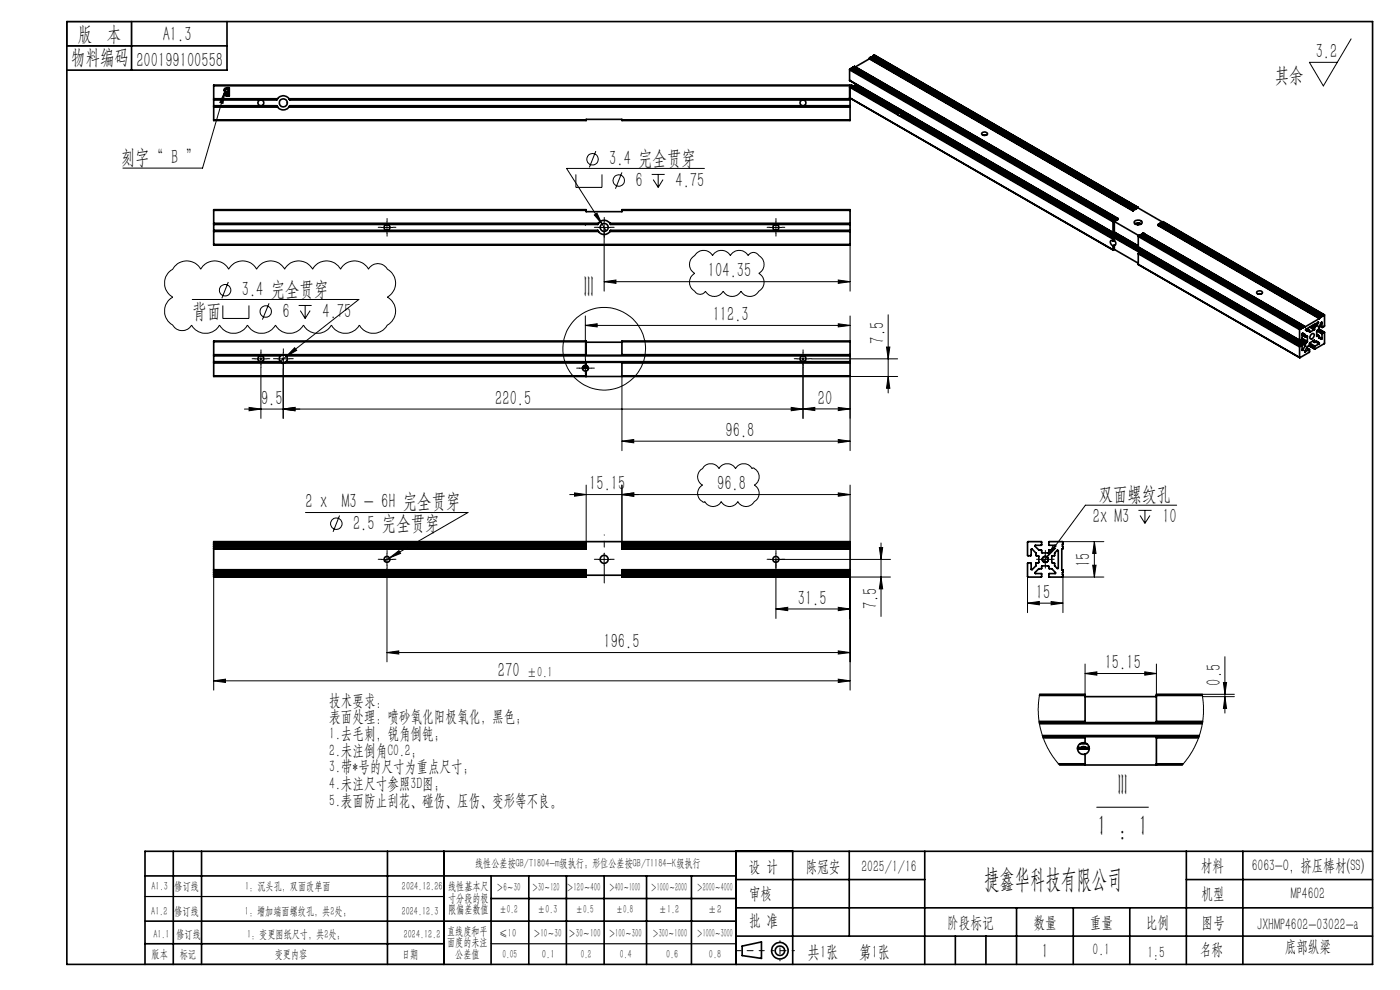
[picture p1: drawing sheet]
<svg xmlns="http://www.w3.org/2000/svg" width="297mm" height="210mm" viewBox="0 0 297 210" stroke-linecap="round" stroke-linejoin="round" font-family="sans-serif">
<g fill="none" stroke="#000" stroke-width=".21">
<path d="M47.7 19.4l-4.7 16.3h-16.9M47.7 19.4l-.4 2.5-.7-.1zM286.6 8.2l-5.9 10-2.9-5h5.9M122.2 37v2.7h5.5v-2.7M126.4 32.1l-1.4 3.4M131.9 36.6l-1.3 3.4M138.3 37h2.7M138.6 38.1l1 1.6M139.6 37v2.7M140.7 38.1l-1.1 1.6M149.4 35.7h-29.2l8.4 13.3M35.8 57.7l.9-.6a3.4 3.4 0 0 1 5.9 0 3.4 3.4 0 0 1 5.9 0 3.4 3.4 0 0 1 5.9 0 3.4 3.4 0 0 1 6 0 3.4 3.4 0 0 1 5.9 0 3.4 3.4 0 0 1 5.9 0 3.4 3.4 0 0 1 6 0 2.26 2.26 0 0 1 4 0 3.4 3.4 0 0 1 0 5.9 3.4 3.4 0 0 1 0 6 3.4 3.4 0 0 1-6 0 3.4 3.4 0 0 1-5.9 0 3.4 3.4 0 0 1-5.9 0 3.4 3.4 0 0 1-5.9 0 3.4 3.4 0 0 1-6 0 3.4 3.4 0 0 1-5.9 0 3.4 3.4 0 0 1-6 0 2.29 2.29 0 0 1-3.9 0 3.4 3.4 0 0 1 0-6 3.4 3.4 0 0 1-.9-5.3z"/>
<path d="M48.4 59.8l-1.3 3.5M80.9 48.3h2.5M82.1 47v2.5M126.1 45.6l.5-.4 1.1 2.3zM126.9 48.3h2.5M128.2 59.8l2.5-.4v.7zM128.2 47v14.8M128.2 59.8h52.1M147.8 53.7a2.16 2.16 0 0 1 3.4 .5 2.18 2.18 0 0 1 3.7 0 2.18 2.18 0 0 1 3.8 0 1.39 1.39 0 0 1 2.4 .1 2.14 2.14 0 0 1-.1 3.7 2.24 2.24 0 0 1-.1 3.9 2.14 2.14 0 0 1-3.7-.1 2.14 2.14 0 0 1-3.8 0 2.14 2.14 0 0 1-3.8 0 1.39 1.39 0 0 1-2.4-.1 2.14 2.14 0 0 1 .2-3.7 2.24 2.24 0 0 1 .1-4zM163.3 48.3h2.5M164.6 47v2.5M177.8 59.4l2.5 .4-2.5 .3z"/>
<path d="M180.3 52v9.8M40.8 63.5h35.3l-15.4 12.1M47.3 64.8v2.7h5.5v-2.7M54.1 76.1h2.5M55.4 74.9v2.5M55.4 78v10.8M57.1 64.3l-1.4 3.5M58.8 76.1h2.5M60.1 74.9v13.9M60.7 75.6l-1.3 1.1M62.5 73.8l.4 .5-2.2 1.3zM63.4 64.8h2.7"/>
<path d="M63.7 65.9l1 1.6M64.7 64.8v2.7M65.8 65.9l-1.1 1.6M122.9 78.1h2.5M124.2 69l2.5-.3v.6zM124.2 67v9.2M124.2 76.9v2.5M124.2 69h56.1M131.9 79.9v15.7M169.1 76.1h2.5M170.4 74.9v13.9M172.2 76.1h18.2"/>
<path d="M177.8 68.7l2.5 .3-2.5 .3zM180.3 67v5.3M188.1 73.6h.7l-.4 2.5zM188.4 79.9l.4 2.5h-.7zM188.4 66.8v16.6M190.4 79.9h-10.1v15.7M51.9 86.8h118.5M52.8 86.4l2.6 .4-2.6 .3zM60.1 86.8l2.5-.4v.7zM131.9 93.6l2.5-.4v.7zM131.9 93.6h48.4M149.4 98.9a2 2 0 0 1 3.1 .5 2 2 0 0 1 3.5 0 2 2 0 0 1 3.5 0l.1-.1a1.94 1.94 0 0 1 1.5 1.7 1.94 1.94 0 0 1-1.1 1.9 2.1 2.1 0 0 1-.1 3.7 1.96 1.96 0 0 1-3.4-.2 2 2 0 0 1-3.5 0 1.97 1.97 0 0 1-3.5 0l-.1 .1a1.95 1.95 0 0 1-1.4-1.7 1.95 1.95 0 0 1 1-1.9 2.07 2.07 0 0 1 .2-3.7z"/>
<path d="M167.9 86.4l2.5 .4-2.5 .3zM170.4 86.7l2.5-.3v.7zM170.4 86.7h9.9M177.8 93.2l2.5 .4-2.5 .3zM177.8 86.4l2.5 .3-2.5 .4zM64.8 108.7h34.5l-16.7 9.6M72 109.4l-1.3 3.4M80.9 118.7h2.5M82.1 117.4v2.5M82.6 118.3l2-1.5 .4 .6zM82.6 118.3l-1 .7M120.9 104.9h59.4"/>
<path d="M121.9 104.6l2.5 .3-2.5 .4zM124.4 102.9v12M126.9 118.7h2.5M128.2 117.4v2.5M131.9 104.9l2.5-.3v.7zM131.9 102.9v12M163.3 118.7h25.6M164.6 117.4v13.8M177.8 104.6l2.5 .3-2.5 .4zM180.3 102.9v12M186.5 116.2h.8l-.4 2.5zM186.9 115.2v15.6"/>
<path d="M220.5 118.7h2.5M221.8 117.4v2.5M222.1 118.1l-.7 1.1M223.3 115.9l.6 .4-1.8 1.8zM225.4 114.9h8.8M231.8 119.9h.7l-.3 2.5zM232.2 114.9l.3 2.5h-.7zM232.2 114.9v7.5M241.5 108.3h2.8M241.9 109.4l1 1.6M242.9 108.3v2.7M243.9 109.4l-1 1.6"/>
<path d="M249.6 107.2h-19.3l-8.2 10.9M45.3 122.4v24M82.1 138.4l2.5-.3v.6zM82.1 120.5v19.9M82.1 138.4h98.2M164.6 129.2l2.5-.4v.7zM164.6 129.2h15.7M177.8 128.8l2.5 .4-2.5 .3zM177.8 138.1l2.5 .3-2.5 .3zM186.9 122.4l.4 2.5h-.8zM188.9 122.4h-8.6v24M218 127.9l2.5-.3v.7z"/>
<path d="M218 122.3v7.7M218 127.9h7.5M223 127.6l2.5 .3-2.5 .4zM225.4 122.4h8.8M225.5 121.3v8.7M259.9 139.3v12M45.3 144.4l2.5-.3v.7zM45.3 144.4h135M177.8 144.1l2.5 .3-2.5 .4zM220.6 147.3l-.3 2.1v2.2l.6 3.7 1.4 3.4 1.1 1.8 1.4 1.8M230.2 142.9l2.5-.4v.7zM230.2 140.9v6.4"/>
<path d="M230.2 142.9h15.1M242.9 142.5l2.4 .4-2.4 .3zM245.3 140.9v6.4M255.1 147.8h6.8M259.5 144.8h.7l-.3 2.5zM259.9 147.8l.3 2.5h-.7zM261.9 147.3h-6.9l.3 2.2v2l-.6 3.8-.6 1.7-1.1 2.3-1.1 1.6-1.1 1.4M232.7 171.2h10.9"/>
<circle cx="125.7" cy="33.8" r="1.22"/>
<circle cx="131.3" cy="38.3" r="1.2"/>
<circle cx="47.8" cy="61.6" r="1.21"/>
<circle cx="56.4" cy="66.1" r="1.2"/>
<circle cx="128.2" cy="74" r="8.8"/>
<circle cx="71.3" cy="111.1" r="1.22"/>
</g>
<g fill="none" stroke="#000" stroke-width=".35">
<path d="M14.2 4.6h277v200h-277zM14.2 9.7h34M27.9 4.6v10.3M45.3 18.2v-.1h135v.1M45.3 18.2v2.7M45.3 18.2h135M47.6 18.8l.3-.1 .7-.1v1.8h-.5a.44 .44 0 0 1-.5-.3 .44 .44 0 0 1 .3-.6l-.3-.2zM47.9 18.9l.5-.1v.6l-.6-.1zM48 19.6h.4v.6l-.5-.1-.1-.3zM48.2 4.6v10.3h-34M180.2 17l.1 .1M180.2 17l55.9 32.3"/>
<path d="M180.2 14.8l55.9 32.3M180.2 14.8v2.2M180.2 18.5v2.2M180.2 18.5l55.9 32.2M180.3 14.6l-.1 .2M180.3 18.3l-.1 .2M180.3 18.3l10.2 5.9M180.3 14.6l55.9 32.3M180.3 18.2v2.7M180.6 14.5h.1M180.6 14.5l55.9 32.3M180.6 14.5l-.3 .1"/>
<path d="M180.7 18.1h.1M180.7 18.1l10.2 5.9M180.7 18.1l-.4 .2M180.9 14.4l55.9 32.3M180.9 14.4l-.2 .2M180.9 14.3v.1M180.9 14.3l55.9 32.3M181 14.3h-.1M181 14.3l55.9 32.2M181.3 14.1h.1M181.3 14.1l-.3 .2M181.3 14.1l55.8 32.3"/>
<path d="M181.3 14.1l55.9 32.2M181.4 18.2l55.6 32.1M181.4 18.2l-.1 .2M181.5 18.1l-.1 .1M181.5 18.1l95.4 55.1M181.5 17.8v.3M184.4 12.5l-3 1.7M184.4 12.5l55.9 32.2M184.5 12.4l-.1 .1M184.5 12.3l55.8 32.2M184.5 12.3v.1M184.5 12.4l55.8 32.3"/>
<path d="M184.5 12.2v.1M184.5 12.2l55.9 32.3M184.8 12.1h.1M184.8 12.1l55.9 32.2M184.8 12.1l-.3 .1M185.1 12h.1M185.1 12l55.9 32.2M185.1 12l-.2 .1M185.2 11.9l55.9 32.3M185.2 11.9h.1M185.2 11.8v.1M185.2 11.8l55.9 32.3"/>
<path d="M185.5 11.7l55.9 32.2M185.5 11.7l55.8 32.2M185.5 11.7l-.3 .1M45.3 22.6v.1M45.3 20.9v.2M45.3 25.4v.2h79.1v-.2M45.3 21.1v.1M45.3 22.4h13.4l.1 .2M45.3 22.4v.2M45.3 21.2v1.2M45.3 22.7v2.7M45.3 22.7h13.6"/>
<path d="M45.3 25.4h79.1M45.3 22.6h13.5M45.3 21.1h13.5M45.3 20.9h13.6M58.8 22.6l.1 .1M58.8 21.1l-.1 .1h-13.4M58.9 22.7a1.48 1.48 0 0 0 2.4 0M58.9 20.9l-.1 .2M58.9 20.9a1.48 1.48 0 0 1 2.4 0M61.3 20.9l.1 .2M61.3 22.7h119M61.3 20.9h119"/>
<path d="M61.4 22.6l-.1 .1M61.4 21.1l.1 .1h118.8M61.4 22.6h118.9M61.4 21.1h118.9M124.4 25.4h7.5M131.9 25.4v.2h48.4v-.2M131.9 25.4h48.4M180.2 20.7l.1 .1M180.2 20.7l55.9 32.3M180.3 20.9v.2M180.3 22.6v.1M180.3 22.4h-118.8l-.1 .2"/>
<path d="M180.3 22.4v.2M180.3 21.1v.1M180.3 21.2v1.2M180.3 22.7v2.7M190.5 24.2l.4-.2 .5 .3M190.5 23l.4 .2M190.5 24.2l.2 .3h.3M191 24.5l45.2 26.1M191.4 24.3l84.7 48.9M191.4 24.3l84.8 48.9M191.4 24.3l-.4 .2M208.3 28.2a.69 .69 0 0 1 1.2 .3 .66 .66 0 0 1-.7 .2 .66 .66 0 0 1-.5-.5z"/>
<path d="M209.1 28.6l-.6 .1M45.3 49v.1M45.3 47.4v.1M45.3 51.8v.2h135v-.2M45.3 44.6v-.1h79.1v.1M45.3 47.5v.1M45.3 48.9h81.5l.1 .1M45.3 48.9v.1M45.3 44.6v2.8M45.3 47.6v1.3M45.3 49.1v2.7M45.3 49.1h81.7"/>
<path d="M45.3 51.8h135M45.3 49h81.6M45.3 47.4h81.7M45.3 47.5h81.6M45.3 44.6h79.1M123.8 47.5l.4 .1 .4-.1M124.4 44.6v.3h7.5v-.3M126.9 49l.1 .1M126.9 47.5l-.1 .1h-81.5M127 49.1a1.48 1.48 0 0 0 2.4 0M127 47.4l-.1 .1M127 47.4a1.48 1.48 0 0 1 2.4 0"/>
<path d="M129.4 47.4l.1 .1M129.4 49.1h50.9M129.4 47.4h50.9M129.5 49l-.1 .1M129.5 47.5v.1h50.8M129.5 49h50.8M129.5 47.5h50.8M131.9 44.6v-.1h48.4v.1M131.9 44.6h48.4M180.3 49v.1M180.3 47.4v.1M180.3 48.9h-50.8v.1"/>
<path d="M180.3 48.9v.1M180.3 47.5v.1M180.3 44.6v2.8M180.3 47.6v1.3M180.3 49.1v2.7M236.1 47.1l.1 2.2M236.1 51.1a.34 .34 0 0 0-.5 0 .34 .34 0 0 0 0 .5l.5 .5M236.1 52.1l.1 .9M236.1 50.7v.4M236.2 46.9l-.1 .2M236.2 50.6l-.1 .1M236.2 49.3l5.3 3.1"/>
<path d="M236.2 51.1h-.1M236.4 49.2l5.1 3M236.4 51a.54 .54 0 0 1 .3 .5 .54 .54 0 0 1-.3 .5M236.4 47l39.4 22.8M236.4 50.5l-.2 .1M236.4 50.5l5.4 3-.3 .2M236.4 47v2.2M236.4 50.5v.5M236.4 52v.9M236.4 52.9l5.1 2.9M236.4 49.2l-.2 .1M236.4 51l-.3 .1"/>
<path d="M236.4 52l-.3 .1M236.4 52.9l-.2 .1M236.5 46.8l-.3 .1M236.5 46.8h.1M236.8 46.7l-.3 .1M236.8 46.6v.1M236.8 46.6h.1M236.9 46.5l-.1 .1M237 50.3l.3 .2M237 50.3l-.3 .1M237.1 46.4l.1 .1M237.1 46.4l-.2 .1"/>
<path d="M237.2 46.5h.1M237.2 50.4l-.1 .3M237.2 46.5l-.8 .5M237.3 50.5l.1 .3M237.3 50.5l39.6 22.8M240.3 44.7h.1M240.3 44.5v.2M240.4 44.5h-.1M240.7 44.3h.1M240.7 44.3l-.3 .2M240.7 46.9a.95 .95 0 0 1 1.6 .4 .99 .99 0 0 1-1.7-.1zM240.7 44.4h.1"/>
<path d="M240.7 44.3v.1M240.8 47.5a1.33 1.33 0 0 1 1.3 0M240.9 47.4l.5 .3M241 44.2l-.3 .2M241.1 44.2h-.1M241.1 44.1v.1M241.3 43.9l.1 .2M241.3 43.9l-.2 .2M241.4 44.1l-1.1 .6M241.4 44.1l5.2 3M241.4 47.3l.5 .3M241.5 52.4l34.2 19.8"/>
<path d="M241.5 56.1l34.2 19.8M241.5 50.2l34.2 19.7M241.5 50.2v2.2M241.5 53.8v2.3M241.5 53.8l34.2 19.8M241.5 56.1l34.2 19.7M241.5 53.7v.1M241.5 53.7l34.3 19.7M241.6 47.3l.4 .2M241.8 49.9l-.3 .3M241.8 49.9h.1M241.8 49.9l34.2 19.7"/>
<path d="M242.1 49.8l-.2 .1M242.1 49.8l34.3 19.7M242.2 49.7l-.1 .1M242.2 49.7h.1M242.2 49.7l34.2 19.8M242.2 49.6v.1M242.2 49.6l34.2 19.8M242.5 49.5h.1M242.5 49.5l34.3 19.7M242.5 49.5l-.3 .1M245.7 47.8l34.2 19.8M245.7 47.7l34.2 19.7"/>
<path d="M245.7 47.8l34.2 19.7M245.7 47.7v.1M245.7 47.6v.1M245.7 47.6l34.3 19.7M246 47.4l34.3 19.8M246 47.4l34.2 19.8M246 47.4l-.3 .2M246.4 47.3l-.3 .2M246.4 47.3l34.2 19.8M246.4 47.3h.1M246.4 47.2l34.2 19.8M246.4 47.3l34.2 19.7"/>
<path d="M246.4 47.2v.1M246.5 47.2h-.1M246.5 47.2l34.2 19.7M246.7 47.1l34.3 19.7M246.7 47.1l-.2 .1M246.7 47.1l34.2 19.7M45.3 75.2v.1M45.3 76.9v.1M45.3 72.5v-.2h79.1v.2M45.3 79.7v.2h135v-.2M45.3 75.3v.2M45.3 76.7v.2"/>
<path d="M45.3 72.5v2.7M45.3 75.5v1.2M45.3 77v2.7M45.3 75.2h79.1M45.3 75.3h14.4M45.3 72.5h79.1M45.3 79.7h79.1M45.3 77h79.1M45.3 76.9h14.4M45.3 75.5h14.2M45.3 76.7h14.2M59.5 76.7l.2 .2"/>
<path d="M59.5 75.5a.82 .82 0 0 0 0 1.2M59.7 75.3h.8M59.7 76.9h.8M59.7 75.3l-.2 .2M60.5 75.3l.2 .2M60.5 75.3h119.8M60.5 76.9h119.8M60.7 76.7l-.2 .2M60.7 75.5a.82 .82 0 0 1 0 1.2M60.7 75.5h119.6M60.7 76.7h119.6M123.6 78.1h1.2"/>
<path d="M123.6 78h.4M123.8 77.6h.8M124 78l.2 .1M124 78h.4M124.2 78.1h.1M124.4 75.2v.1M124.4 77.5a.62 .62 0 0 0-.8 .6 .62 .62 0 0 0 .8 .6M124.4 76.9v.1M124.4 79.7v.2M124.4 77.5a.62 .62 0 0 1 .4 .6 .62 .62 0 0 1-.4 .6M124.4 78l-.2 .1M124.4 72.5v2.7"/>
<path d="M124.4 77v.5M124.4 78.7v1M124.4 72.6h7.5M124.4 78h.4M131.9 75.2v.1M131.9 76.9v.1M131.9 72.5v-.2h48.4v.2M131.9 79.7v.2M131.9 72.5v2.7M131.9 77v2.7M131.9 75.2h48.4M131.9 72.5h48.4"/>
<path d="M131.9 79.7h48.4M131.9 77h48.4M180.3 75.2v.1M180.3 76.9v.1M180.3 76.7v.2M180.3 75.3v.2M180.3 72.5v2.7M180.3 75.5v1.2M180.3 77v2.7M266.6 61.9a.62 .62 0 0 1 .7-.2 .62 .62 0 0 1 .5 .5 .71 .71 0 0 1-1.2-.2zM266.9 62.4h.6M267.4 62.3l.1 .1"/>
<path d="M275.7 72.2h.1M275.7 69.9v2.3M275.7 73.6v2.2M275.8 73.4l-.1 .2M275.8 69.8l-.1 .1M275.8 72.2l1.1 .7M275.9 72.1l1.1 .6M276 69.6l-.2 .2M276 69.7h.1M276 69.6v.1M276.1 73.2l.1 .1M276.1 73.2l-.3 .2"/>
<path d="M276.2 71.9l1.1 .7M276.2 73.3v1h.2M276.2 71.1l.8 .4M276.2 71l.7 .4M276.2 71.7l1.2 .7M276.2 74.1l.2 .2M276.3 70.7l.6 .4M276.4 69.5l-.3 .2M276.4 69.5h.1M276.4 69.4v.1M276.7 69.2l.1 .1M276.7 69.2l-.3 .2"/>
<path d="M276.8 69.3v.1M276.8 74.6h.1M276.9 73.3l-.5 1M276.9 73.2v.1M276.9 71.1l-.6-.4-.1 1.2-.4 .3M276.9 71.1v.3M276.9 72.9v.3M277 70l.4 .2M277 72.7l-.1 .2M277.2 69.8l.5 .3M277.2 73.8l.5 .3M277.2 69.7l.6 .4"/>
<path d="M277.2 73.8l.6 .3M277.3 71.3l.1 .1M277.3 71.3l-.4 .1M277.3 72.6l-.3 .1M277.4 72.4l-.1 .2M277.4 71.4v1M277.7 73.3l1.2 .7M277.7 70.1l.1 .3M277.7 73.3l-.3 .2-.6 1 .1 .1M277.7 74.1v.6l-2 1.1M277.7 70.1l-.3 .1M277.7 74.1l-.8 .5"/>
<path d="M277.8 70.4l.1 .1M277.8 69.4l1 .5M277.8 73l1.1 .6M277.8 72.8l1.1 .6M278 69.3l.9 .5M278.1 71a.38 .38 0 0 1 .6-.2 .38 .38 0 0 1 0 .6 .51 .51 0 0 1-.3 .4 .51 .51 0 0 1-.5-.1zM278.2 69.1l.7 .4M278.4 69l.5 .3M278.5 72.4l.4 .2M278.5 72.3l.4 .3M278.8 72.2h.1M278.8 72.2l-1 .5-.1 .6"/>
<path d="M278.8 69.9l-.9 .6M278.8 68.9l.5 .3M278.8 68.8l.5 .3M278.9 69.8l-.1 .1M278.9 74h.1M278.9 72.6h.1M278.9 69.5v.3M278.9 72.2v.4M278.9 73.6v.4M278.9 69.3v.2M278.9 73.4v.2M278.9 72.6l.4-.2 .6 .3-.1 .2"/>
<path d="M279.1 72.5l.7 .4M279.3 69.2l-.4 .1M279.3 69.1v.1M279.3 71.3h.1M279.3 70.9l.4 .3M279.3 71l.4 .2M279.3 70.2l1.2 .6M279.5 70.1l1.1 .6M279.5 68.4l.2 .1M279.7 68.5l-.1-.2-2.6 1.6 .4 .3M279.7 71.2l.1 .5 .5 .3 .2-.2M279.7 68.5l-.4 .6"/>
<path d="M279.7 71.2l-.3 .1M279.8 69.8l-.5 .4v1.1M279.8 69.8l1.2 .7M279.8 71.4l.7 .4M279.8 72.9l-.9 .5M279.9 69.1l.6 .4M279.9 67.6l-3.1 1.8M279.9 67.5v.1M279.9 67.4v.1M279.9 69.1l.6 .3M280 67.3l-.1 .1M280.2 67.2h.1"/>
<path d="M280.2 67.2l-.2 .1M280.3 67.2h.1M280.4 68.4h.1M280.5 68.4h-.2l-.5 1v.4M280.5 68.4v1M280.5 70.8v1M280.6 70.7l-.1 .1M280.6 67.1l-.3 .1M280.6 67h.1M280.7 66.9l-.1 .1M280.9 66.8l.1 2.4-.5 .2M280.9 70.5l.1 2.3-2.1 1.2"/>
<path d="M280.9 66.8l-.2 .1M280.9 70.5l-.3 .2M45.3 115v-.1h135v.1M45.3 115.3v.1M45.3 115.9h.1M45.3 116.4h.1M45.3 115.4v.1M45.3 115.8v.1M45.3 115h79.1M45.3 115.3h79.1M45.3 115v.3M45.3 115.5v.3"/>
<path d="M45.3 115.9v.5M45.3 116.4v4.5M45.3 115.4h79.1M45.3 116.4h79.1M45.3 115.9h79.1M45.3 115.5h79.1M45.3 115.8h79.1M124.4 114.9v.1M124.4 115.3v.1M124.4 115.9h.1M124.4 116.4h.1M124.4 115.4v.1"/>
<path d="M124.4 115.8v.1M124.4 116.4h-79.1M124.4 115v.3M124.4 115.5v.3M124.4 115.9v.5M131.9 114.9v.1M131.9 115.3v.1M131.9 115.9h.1M131.9 116.4h.1M131.9 115.4v.1M131.9 115.8v.1M131.9 116.4h48.4"/>
<path d="M131.9 115h48.4M131.9 115.3h48.4M131.9 115v.3M131.9 115.5v.3M131.9 115.9v.5M131.9 115.4h48.4M131.9 115.9h48.4M131.9 115.5h48.4M131.9 115.8h48.4M180.3 115.3v.1M180.3 115.9h.1M180.3 116.4h.1"/>
<path d="M180.3 115.4v.1M180.3 115.8v.1M180.3 115v.3M180.3 115.5v.3M180.3 115.9v.5M180.3 116.4v4.5M218 114.9h2.9v.8h-1.3l-.1 .1 .8 .9h.6l.2 .6h1.4l.1-.6h.5l.8-.9v-.1l-1.4-.1v-.7h3v1.5h-.3v4.5h.3l-.1 1.5h-2.8v-.7h1.3v-.2l-.7-.8-.6-.1-.2-.6h-1.3l-.2 .6h-.5l-.8 .9v.2h1.3v.7h-2.9v-3h.7l.1 1.4 .1 .1 .8-.9v-.5l.7-.2v-1.3l-.7-.2v-.5l-.7-.8h-.2v1.3l-.8 .1zM224.3 116.7l.2 .1-.1 3.8-.6-.5-.1-.7-.6-.1v-1.3l.6-.1 .1-.6zM45.3 120.9v.1M45.3 121.3v.1M45.3 121.9h.1M45.3 122.3v.1h79.1v-.1"/>
<path d="M45.3 121.8v.1M45.3 121.4v.1M45.3 120.9h.1M45.3 121v.3M45.3 121.5v.3M45.3 121.9v.4M45.3 122.3h79.1M45.3 121.9h79.1M45.3 121.3h79.1M45.3 121h79.1M45.3 121.4h79.1M45.3 120.9h79.1"/>
<path d="M45.3 121.8h79.1M45.3 121.5h79.1M124.4 120.9v.1M124.4 121.3v.1M124.4 121.9h.1M124.4 121.8v.1M124.4 121.4v.1M124.4 120.9h.1M124.4 121v.3M124.4 121.5v.3M124.4 121.9v.4M124.4 122h7.5"/>
<path d="M131.9 122.3v.1h48.4v-.1M131.9 121.9h.1M131.9 121.3v.1M131.9 120.9v.1M131.9 121.8v.1M131.9 121.4v.1M131.9 120.9h.1M131.9 121v.3M131.9 121.5v.3M131.9 121.9v.4M131.9 122.3h48.4M131.9 121.9h48.4"/>
<path d="M131.9 121.3h48.4M131.9 121h48.4M131.9 121.4h48.4M131.9 120.9h48.4M131.9 121.8h48.4M131.9 121.5h48.4M180.3 121.9h.1M180.3 121.3v.1M180.3 120.9v.1M180.3 121.8v.1M180.3 121.4v.1M180.3 120.9h.1"/>
<path d="M180.3 121v.3M180.3 121.5v.3M180.3 121.9v.4M220.5 153h9.7M220.5 153.3h34.6M220.5 147.5h9.7M220.5 153.5h34.6M220.6 147.3h9.6v.2M221.2 156h33.2M221.2 156.3h33.2M221.3 156.5h8.9M228.6 158.8h2.5"/>
<path d="M228.6 158.5h.9M229.1 157.8h1.5M229.5 158.5l.1 .2 .2 .1M229.5 158.5a.41 .41 0 0 1 .7 0M229.8 158.8h.1M230.2 153v.3M230.2 157.6a1.25 1.25 0 0 0-1.6 1.2 1.25 1.25 0 0 0 1.6 1.2M230.2 156.3v.2M230.2 157.6a1.25 1.25 0 0 1 .9 1.2 1.25 1.25 0 0 1-.9 1.2M230.2 158.5v.2l-.4 .1M230.2 147.5v5.5M230.2 156.5v1.1"/>
<path d="M230.2 160v2M230.2 147.8h15.1M230.2 158.5h.9M245.3 153v.3M245.3 156.3v.2M245.3 153h9.8M245.3 147.5h9.8M245.3 147.5v5.5M245.3 156.5v5.5M245.3 156.5h8.9M255 147.3h-9.7v.2M224.5 162h5.7"/>
<path d="M224.8 162.3h26M230.2 162v.3M245.3 162v.3M245.3 162h5.7M30.8 195.4h125.4M30.8 185.8h125.4M36.8 180.6v24M42.8 180.6v24M82.2 180.6v24M94.2 180.6v24M104.2 185.8v18.8M104.2 190.6h52"/>
<path d="M112.2 185.8v18.8M120.2 185.8v18.8M128.2 185.8v18.8M137.2 185.8v18.8M146.7 185.8v18.8M156.2 180.6v24M156.2 186.6h40M156.2 198.6h135M156.2 192.6h135M168.2 180.6v24M180.2 180.6v18M196.2 180.6v24"/>
<path d="M202.7 198.6v6M209.2 198.6v6M215.7 192.6v12M227.7 192.6v12M239.7 192.6v12M251.7 186.6h39.5M251.7 180.6v24M263.7 180.6v24M291.2 180.6h-260.4v24M30.8 200.2h63.4M157.4 200.7l4.1-.9v3.5l-4.1-.6z"/>
<circle cx="55.3" cy="21.8" r=".63"/>
<circle cx="60.1" cy="21.8" r=".86"/>
<circle cx="170.3" cy="21.8" r=".62"/>
<circle cx="82.1" cy="48.2" r=".62"/>
<circle cx="128.2" cy="48.2" r=".84"/>
<circle cx="164.6" cy="48.2" r=".62"/>
<circle cx="55.3" cy="76.1" r=".62"/>
<circle cx="170.3" cy="76.1" r=".63"/>
<circle cx="82.1" cy="118.7" r=".63"/>
<circle cx="128.2" cy="118.7" r=".85"/>
<circle cx="164.6" cy="118.7" r=".62"/>
<circle cx="221.7" cy="118.6" r=".61"/>
<circle cx="221.7" cy="118.7" r=".64"/>
<circle cx="165.5" cy="201.7" r="1.74"/>
<circle cx="165.5" cy="201.7" r="1"/>
</g>
<g fill="none" stroke="#fff" stroke-width=".21">
<path d="M54.6 22a.75 .75 0 0 1 .7-.9 .75 .75 0 0 1 .8 .8 .75 .75 0 0 1-1 .6M169.6 22a.75 .75 0 0 1 .7-.9 .75 .75 0 0 1 .8 .8 .75 .75 0 0 1-1 .6M208.2 28.1a.82 .82 0 0 1 1.4 .4 .81 .81 0 0 1-.8 .3 .81 .81 0 0 1-.7-.6zM81.4 48.4a.74 .74 0 0 1 .6-.9 .74 .74 0 0 1 .8 .8 .74 .74 0 0 1-.9 .7M163.9 48.4a.75 .75 0 0 1 .6-.9 .75 .75 0 0 1 .8 .8 .75 .75 0 0 1-.9 .7M235.5 51a.81 .81 0 0 1 .9 .4 .81 .81 0 0 1-.1 .9 .97 .97 0 0 1-.8-1.3zM54.6 76.3a.75 .75 0 0 1 .7-.9 .75 .75 0 0 1 .8 .8 .75 .75 0 0 1-1 .6M123.5 78.3a.76 .76 0 0 1 .6-1 .76 .76 0 0 1 .9 .9 .76 .76 0 0 1-1 .6M169.6 76.3a.75 .75 0 0 1 .7-.9 .75 .75 0 0 1 .8 .8 .75 .75 0 0 1-1 .6M266.6 61.8a.82 .82 0 0 1 1.3 .4 .91 .91 0 0 1-1.4-.2zM278.2 70.8h.1a.42 .42 0 0 1 .6 .1 .42 .42 0 0 1-.1 .6l-.2 .2a.45 .45 0 0 1-.7 .3 .45 .45 0 0 1 0-.8zM81.4 118.8a.74 .74 0 0 1 .6-.9 .74 .74 0 0 1 .8 .8 .74 .74 0 0 1-.9 .7"/>
<path d="M163.9 118.8a.75 .75 0 0 1 .6-.9 .75 .75 0 0 1 .8 .8 .75 .75 0 0 1-.9 .7M221 118.8a.75 .75 0 0 1 .7-.9 .75 .75 0 0 1 .8 .8 .75 .75 0 0 1-1 .7M228.4 159.2a1.51 1.51 0 0 1 1.3-1.9 1.51 1.51 0 0 1 1.7 1.6 1.51 1.51 0 0 1-2 1.3"/>
</g>
<path d="M162.1 201.7h-6" fill="none" stroke="#000" stroke-width=".21" stroke-dasharray="15.2 1.3 1.3 1.3" stroke-dashoffset="14.1"/>
<path d="M168.5 201.7h-4.8" fill="none" stroke="#000" stroke-width=".21" stroke-dasharray="15.2 1.3 1.3 1.3" stroke-dashoffset="14.7"/>
<path d="M165.5 199.6v4.2" fill="none" stroke="#000" stroke-width=".21" stroke-dasharray="15.2 1.3 1.3 1.3" stroke-dashoffset="15"/>
<path d="M14.2 4.6h13.7v5.1h-13.7zM30.8 190.2h63.4M30.8 204.6h63.4M104.2 200.2h52" fill="none" stroke="#000" stroke-width=".25"/>
<g fill="none" stroke="#000" stroke-width=".21" stroke-dasharray="15.2 1.3 1.3 1.3">
<path d="M80.9 48.2h-.7M82.1 47v-.7M82.1 49.5v.6M83.4 48.2h.6M126.9 48.2h-.8M128.2 47v-.9M128.2 49.5v.8M129.4 48.2h.9M163.4 48.2h-.7M164.6 47v-.7M164.6 49.5v.6M165.9 48.2h.6"/>
<path d="M54.1 76.1h-.6M55.4 74.8v-.6M55.4 77.3v.7M56.6 76.1h.6M58.9 76.1h-.9M60.1 74.8v-.8M60.1 77.3v.9M61.4 76.1h.8M123 78.1h-.7M124.2 76.8v-.6M124.2 79.3v.7M125.5 78.1h.6"/>
<path d="M169.1 76.1h-.6M170.4 74.8v-.6M170.4 77.3v.7M171.6 76.1h.6M80.9 118.6h-.7M82.1 117.4v-.6M82.1 119.9v.6M83.4 118.6h.6M126.9 118.6h-.8M128.2 119.9v3.8M129.4 118.6h.9M163.4 118.6h-.7"/>
<path d="M164.6 117.4v-.6M164.6 119.9v.6M165.9 118.6h.6M220.5 118.6h-.6M221.8 117.4v-.6M221.8 119.9v.6M223 118.6h.6"/>
</g>
<path d="M128.2 117.4v-3.9" fill="none" stroke="#000" stroke-width=".21" stroke-dasharray="15.2 1.3 1.3 1.3" stroke-dashoffset="15.2"/>
<g fill="#000">
<path d="M47.7 19.4l-.4 2.5-.7-.1z"/>
<path d="M131.9 104.9l2.5-.3v.7zM121.9 104.6l2.5 .3-2.5 .4zM177.8 93.2l2.5 .4-2.5 .3zM131.9 93.6l2.5-.4v.7zM167.9 86.4l2.5 .4-2.5 .3zM60.1 86.8l2.5-.4v.7zM242.9 142.5l2.4 .4-2.4 .3zM230.2 142.9l2.5-.4v.7z"/>
<path d="M186.5 116.2h.8l-.4 2.5zM186.9 122.4l.4 2.5h-.8zM188.1 73.6h.7l-.4 2.5zM188.4 79.9l.4 2.5h-.7zM259.5 144.8h.7l-.3 2.5zM259.9 147.8l.3 2.5h-.7z"/>
<path d="M218 127.9l2.5-.3v.7zM223 127.6l2.5 .3-2.5 .4z"/>
<path d="M231.8 119.9h.7l-.3 2.5zM232.2 114.9l.3 2.5h-.7z"/>
<path d="M45.3 144.4l2.5-.3v.7zM177.8 144.1l2.5 .3-2.5 .4zM164.6 129.2l2.5-.4v.7zM177.8 128.8l2.5 .4-2.5 .3zM131.9 104.9l2.5-.3v.7zM177.8 104.6l2.5 .3-2.5 .4zM82.6 118.3l2.4-.9-.4-.6zM82.1 138.4l2.5-.3v.6zM177.8 138.1l2.5 .3-2.5 .3zM223.3 115.9l-1.2 2.2 1.8-1.8zM170.4 86.7l2.5-.3v.7zM177.8 86.4l2.5 .3-2.5 .4zM52.8 86.4l2.6 .4-2.6 .3zM60.1 86.8l2.5-.4v.7zM124.2 69l2.5-.3v.6zM177.8 68.7l2.5 .3-2.5 .3zM62.5 73.8l-1.8 1.8 2.2-1.3zM126.1 45.6l1.6 1.9-1.1-2.3zM128.2 59.8l2.5-.4v.7zM177.8 59.4l2.5 .4-2.5 .3z"/>
</g>
<g font-size="6.3">
<text x="123.9" y="63.1">III</text>
<text x="237.1" y="168.7">III</text>
<text x="232.7" y="177.4">1 : 1</text>
</g>
<text font-size="5.6" x="208.8" y="188.3">捷鑫华科技有限公司</text>
<g font-size="4.4">
<text x="16.5" y="8.6">版 本</text>
<text x="34.5" y="8.6">A1.3</text>
<text x="15.1" y="13.7">物料编码</text>
<text x="28.9" y="14.2">200199100558</text>
<text x="270.5" y="17.3">其余</text>
<text x="279.1" y="12.3">3.2</text>
<text x="25.6" y="34.8">刻字“ B ”</text>
<text x="129.3" y="35.1">3.4 完全贯穿</text>
<text x="134.8" y="39.6">6</text>
<text x="143.3" y="39.6">4.75</text>
<text x="150.2" y="58.9">104.35</text>
<text x="51.3" y="62.9">3.4 完全贯穿</text>
<text x="40.8" y="67.4">背面</text>
<text x="59.9" y="67.4">6</text>
<text x="68.4" y="67.4">4.75</text>
<text x="151.2" y="68.1">112.3</text>
<text x="187.6" y="72.9" transform="rotate(-90 187.6 72.9)">7.5</text>
<text x="55.4" y="85.9">9.5</text>
<text x="105.1" y="85.9">220.5</text>
<text x="173.5" y="85.9">20</text>
<text x="153.9" y="92.7">96.8</text>
<text x="64.8" y="107.9">2 x M3 - 6H 完全贯穿</text>
<text x="125" y="104">15.15</text>
<text x="152.1" y="104">96.8</text>
<text x="233.1" y="106.3">双面螺纹孔</text>
<text x="74.9" y="112.4">2.5 完全贯穿</text>
<text x="231.9" y="110.8">2x M3</text>
<text x="246.6" y="110.8">10</text>
<text x="231.3" y="120.3" transform="rotate(-90 231.3 120.3)">15</text>
<text x="169.2" y="128.3">31.5</text>
<text x="186.1" y="129.2" transform="rotate(-90 186.1 129.2)">7.5</text>
<text x="219.8" y="127.1">15</text>
<text x="128" y="137.5">196.5</text>
<text x="105.6" y="143.5">270</text>
<text x="234.4" y="142">15.15</text>
<text x="259" y="145.4" transform="rotate(-90 259 145.4)">0.5</text>
<text x="221" y="203.2">1</text>
</g>
<g font-size="3.8">
<text x="171.3" y="203.2">共1张</text>
<text x="182.3" y="203.2">第1张</text>
</g>
<g font-size="3.5">
<text x="69.8" y="149.7">技术要求：</text>
<text x="69.8" y="153.2">表面处理：喷砂氧化阳极氧化，黑色；</text>
<text x="69.8" y="156.8">1.去毛刺，锐角倒钝；</text>
<text x="69.8" y="160.3">2.未注倒角C0.2；</text>
<text x="69.8" y="163.8">3.带*号的尺寸为重点尺寸；</text>
<text x="69.8" y="167.4">4.未注尺寸参照3D图；</text>
<text x="69.8" y="170.9">5.表面防止刮花、碰伤、压伤、变形等不良。</text>
<text x="158.9" y="184.9">设 计</text>
<text x="170.9" y="184.9">陈冠安</text>
<text x="182.7" y="184.9">2025/1/16</text>
<text x="254.7" y="184.7">材料</text>
<text x="265.5" y="184.7">6063-O，挤压棒材(SS)</text>
<text x="158.9" y="190.8">审核</text>
<text x="254.9" y="190.7">机型</text>
<text x="273.8" y="190.8">MP4602</text>
<text x="158.9" y="196.5">批 准</text>
<text x="200.9" y="196.9">阶段标记</text>
<text x="219.3" y="196.9">数量</text>
<text x="231.2" y="196.9">重量</text>
<text x="243.1" y="196.9">比例</text>
<text x="254.9" y="196.9">图号</text>
<text x="266.7" y="197.3">JXHMP4602-03022-a</text>
<text x="231.8" y="202.5">0.1</text>
<text x="243.4" y="203.2">1:5</text>
<text x="254.5" y="202.5">名称</text>
<text x="272.5" y="201.8">底部纵梁</text>
</g>
<text font-size="3.1" x="111.8" y="143.5">±0.1</text>
<g font-size="2.5">
<text x="100.8" y="184">线性公差按GB/T1804-m级执行；形位公差按GB/T1184-K级执行</text>
<text x="32.1" y="188.7">A1.3</text>
<text x="37" y="188.7">修订线</text>
<text x="52" y="188.7">1：沉头孔，双面改单面</text>
<text x="85.3" y="188.7">2024.12.26</text>
<text x="95.1" y="188.8">线性基本尺</text>
<text x="95.1" y="191.3">寸分段的极</text>
<text x="105.3" y="189.1">＞6～30</text>
<text x="112.9" y="189.1">＞30～120</text>
<text x="120.2" y="188.9">＞120～400</text>
<text x="129.2" y="188.9">＞400～1000</text>
<text x="138.1" y="189.1">＞1000～2000</text>
<text x="147.8" y="189.1">＞2000～4000</text>
<text x="32.1" y="194.1">A1.2</text>
<text x="37" y="194.1">修订线</text>
<text x="52" y="194.1">1：增加端面螺纹孔，共2处；</text>
<text x="85.2" y="194.1">2024.12.3</text>
<text x="95.1" y="193.8">限偏差数值</text>
<text x="105.9" y="193.8">±0.2</text>
<text x="114.1" y="193.8">±0.3</text>
<text x="122.2" y="193.8">±0.5</text>
<text x="130.7" y="193.8">±0.8</text>
<text x="139.8" y="193.8">±1.2</text>
<text x="150.2" y="193.8">±2</text>
<text x="32.2" y="203.2">版本</text>
<text x="32.5" y="198.9">A1.1</text>
<text x="37.4" y="198.9">修订线</text>
<text x="38.1" y="203.2">标记</text>
<text x="52.4" y="198.9">1：变更图纸尺寸，共2处；</text>
<text x="58.3" y="203.2">变更内容</text>
<text x="85.3" y="203.2">日期</text>
<text x="85.7" y="198.9">2024.12.2</text>
<text x="94.8" y="198.3">直线度和平</text>
<text x="94.8" y="200.7">面度的未注</text>
<text x="96.6" y="203.2">公差值</text>
<text x="105.9" y="198.7">≤10</text>
<text x="106.6" y="203.2">0.05</text>
<text x="113.2" y="198.7">＞10～30</text>
<text x="115" y="203.2">0.1</text>
<text x="120.6" y="198.7">＞30～100</text>
<text x="123.2" y="203.2">0.2</text>
<text x="129.1" y="198.7">＞100～300</text>
<text x="131.5" y="203.2">0.4</text>
<text x="138.4" y="198.7">＞300～1000</text>
<text x="141.3" y="203.2">0.6</text>
<text x="147.8" y="198.7">＞1000～3000</text>
<text x="150.4" y="203.2">0.8</text>
</g>
</svg>
